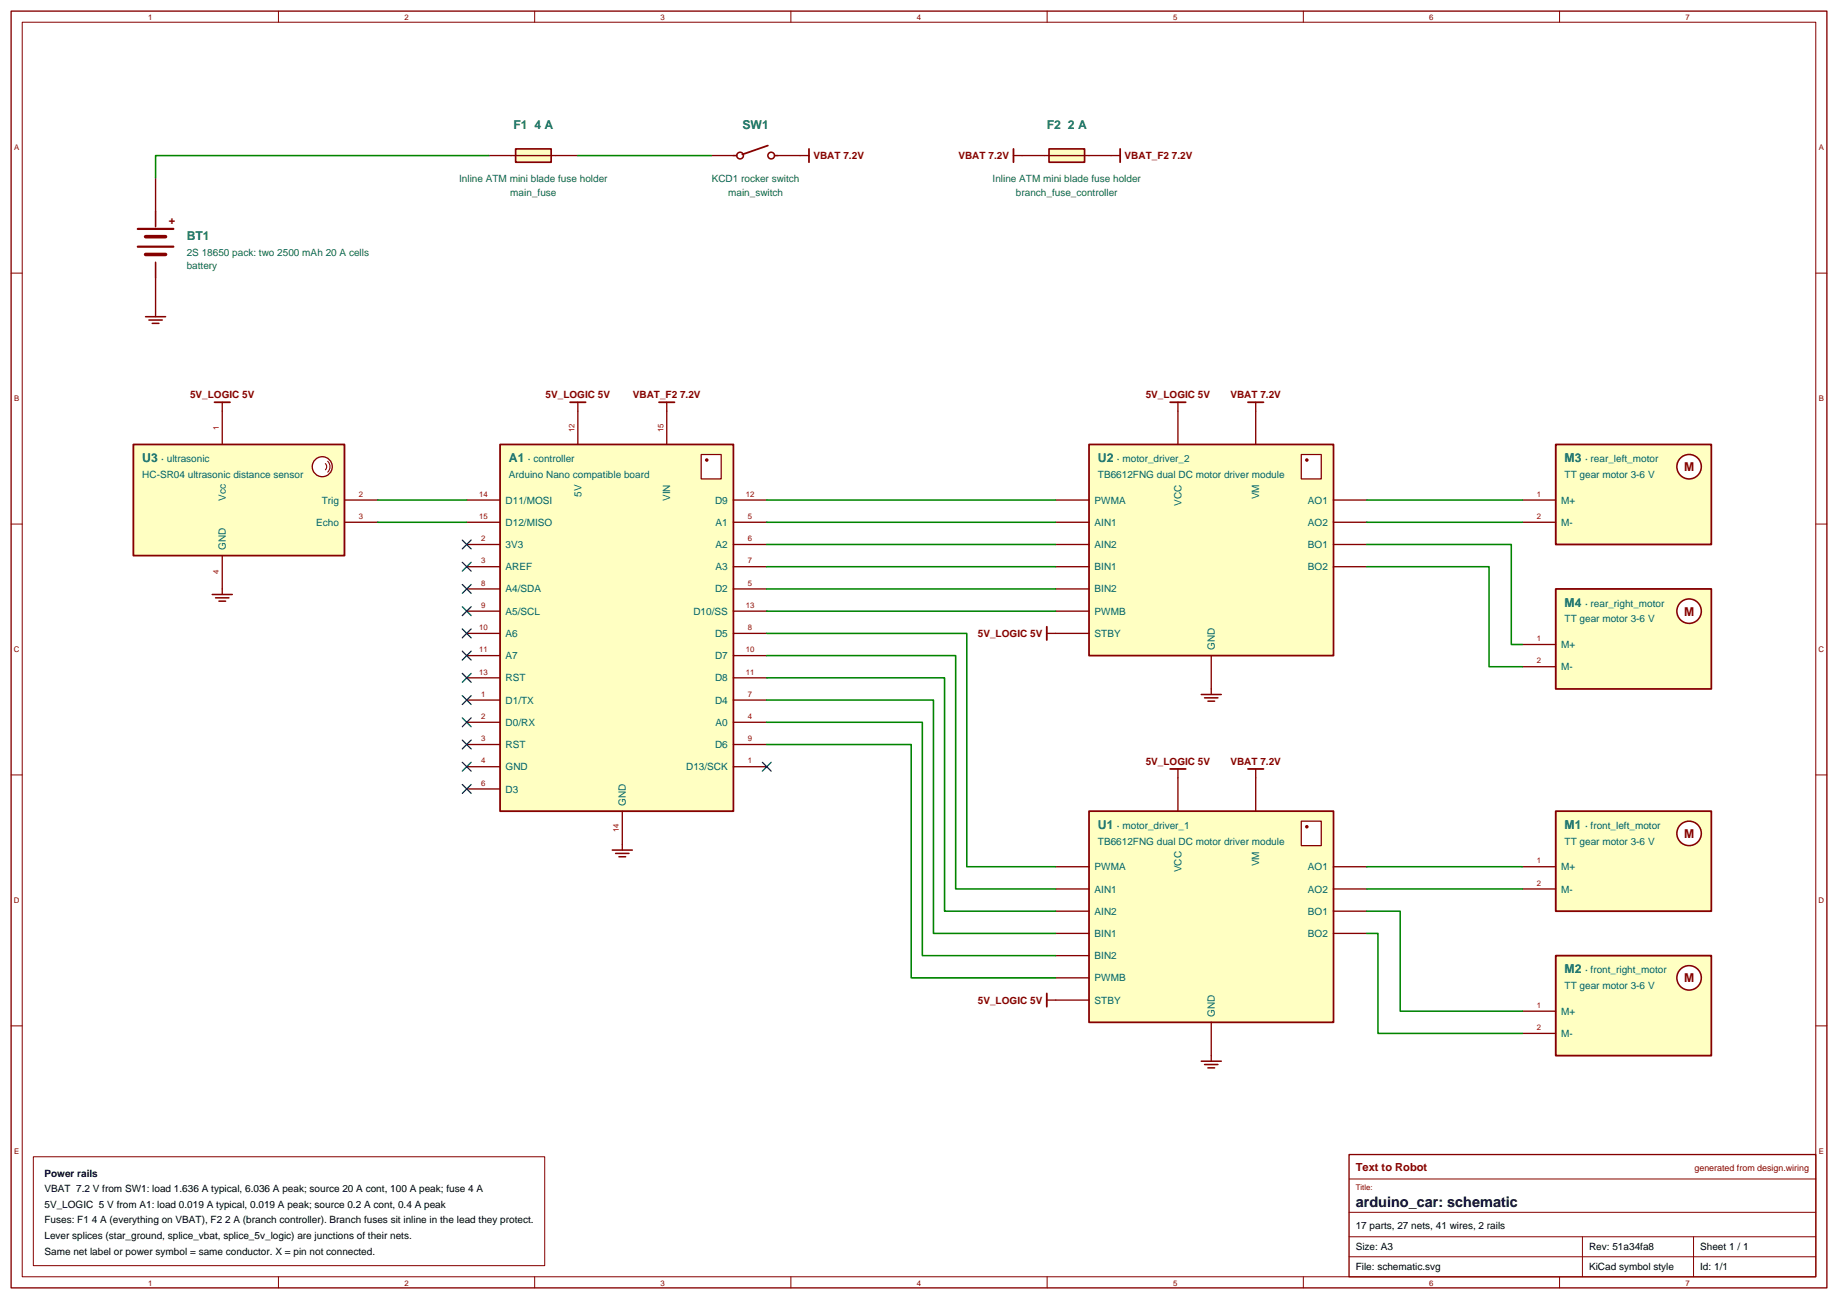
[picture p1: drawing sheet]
<svg xmlns="http://www.w3.org/2000/svg" width="583mm" height="412mm" viewBox="0 0 583 412" stroke-linecap="round" stroke-linejoin="round" font-family="sans-serif">
<path d="M3.5 3.5h576.5v405.4h-576.5z" fill="none" stroke="#850000" stroke-width=".42"/>
<g fill="none" stroke="#850000" stroke-width=".32">
<path d="M7.1 7.1h569.3v398.2h-569.3zM88.4 3.5v3.6M169.7 3.5v3.6M251.1 3.5v3.6M332.4 3.5v3.6M413.8 3.5v3.6M495.1 3.5v3.6M3.5 86.7h3.6M576.4 86.7h3.6M3.5 166.4h3.6M576.4 166.4h3.6M3.5 246h3.6"/>
<path d="M576.4 246h3.6M3.5 325.7h3.6M576.4 325.7h3.6M88.4 405.3v3.6M169.7 405.3v3.6M251.1 405.3v3.6M332.4 405.3v3.6M413.8 405.3v3.6M495.1 405.3v3.6"/>
</g>
<path d="M493.9 257.5h49.4v31.8h-49.4z" fill="#ffffc2" stroke="#850000" stroke-width=".56"/>
<circle cx="536.2" cy="264.6" r="3.9" fill="#fff" stroke="#850000" stroke-width=".49"/>
<path d="M483.3 275.2h10.6M483.3 282.2h10.6" fill="none" stroke="#850000" stroke-width=".42"/>
<path d="M493.9 303.4h49.4v31.7h-49.4z" fill="#ffffc2" stroke="#850000" stroke-width=".56"/>
<circle cx="536.2" cy="310.4" r="3.9" fill="#fff" stroke="#850000" stroke-width=".49"/>
<path d="M483.3 321h10.6M483.3 328.1h10.6" fill="none" stroke="#850000" stroke-width=".42"/>
<path d="M493.9 141.1h49.4v31.8h-49.4z" fill="#ffffc2" stroke="#850000" stroke-width=".56"/>
<circle cx="536.2" cy="148.2" r="3.9" fill="#fff" stroke="#850000" stroke-width=".49"/>
<path d="M483.3 158.7h10.6M483.3 165.8h10.6" fill="none" stroke="#850000" stroke-width=".42"/>
<path d="M493.9 187h49.4v31.7h-49.4z" fill="#ffffc2" stroke="#850000" stroke-width=".56"/>
<circle cx="536.2" cy="194" r="3.9" fill="#fff" stroke="#850000" stroke-width=".49"/>
<path d="M49.4 56.4v10.6M49.4 88.2v10.6M483.3 204.6h10.6M483.3 211.7h10.6" fill="none" stroke="#850000" stroke-width=".42"/>
<path d="M49.4 67v5M49.4 83.3v4.9" fill="none" stroke="#850000" stroke-width=".49"/>
<path d="M43.7 72.7h11.3M43.7 78.3h11.3" fill="none" stroke="#850000" stroke-width=".71"/>
<path d="M46.2 75.1h6.4M46.2 80.8h6.4" fill="none" stroke="#850000" stroke-width="1.1"/>
<g fill="#fff" stroke="#850000" stroke-width=".49">
<circle cx="234.9" cy="49.4" r="1.06"/>
<circle cx="244.8" cy="49.4" r="1.06"/>
</g>
<path d="M243.8 46.2l-8.1 2.8" fill="none" stroke="#850000" stroke-width=".56"/>
<path d="M232.8 49.4h1.1M245.9 49.4h1" fill="none" stroke="#850000" stroke-width=".49"/>
<path d="M225.8 49.4h7M246.9 49.4h7.1" fill="none" stroke="#850000" stroke-width=".42"/>
<path d="M158.7 141.1h74.1v116.4h-74.1z" fill="#ffffc2" stroke="#850000" stroke-width=".56"/>
<path d="M222.6 144.3h6.4v7.7h-6.4z" fill="#fff" stroke="#850000" stroke-width=".39"/>
<circle cx="224.4" cy="146" r=".56" fill="#850000"/>
<g fill="none" stroke="#850000" stroke-width=".42">
<path d="M183.4 130.5v10.6M211.7 130.5v10.6M148.2 158.7h10.5M232.8 158.7h10.6M148.2 172.9h10.5M148.2 179.9h10.5M148.2 165.8h10.5M232.8 172.9h10.6M232.8 179.9h10.6M232.8 165.8h10.6M148.2 187h10.5M148.2 194h10.5"/>
<path d="M232.8 187h10.6M232.8 194h10.6M148.2 201.1h10.5M148.2 208.1h10.5M148.2 215.2h10.5M232.8 201.1h10.6M232.8 208.1h10.6M232.8 215.2h10.6M148.2 229.3h10.5M148.2 222.2h10.5M148.2 236.4h10.5M232.8 229.3h10.6"/>
<path d="M232.8 222.2h10.6M232.8 236.4h10.6M148.2 243.4h10.5M148.2 250.5h10.5M197.6 257.5v10.6M232.8 243.4h10.6"/>
</g>
<path d="M345.7 257.5h77.6v67.1h-77.6z" fill="#ffffc2" stroke="#850000" stroke-width=".56"/>
<path d="M413.1 260.7h6.4v7.8h-6.4z" fill="#fff" stroke="#850000" stroke-width=".39"/>
<circle cx="414.9" cy="262.5" r=".56" fill="#850000"/>
<g fill="none" stroke="#850000" stroke-width=".42">
<path d="M373.9 246.9v10.6M398.6 246.9v10.6M335.1 275.2h10.6M423.3 275.2h10.6M335.1 282.2h10.6M335.1 289.3h10.6M335.1 296.3h10.6M423.3 282.2h10.6M423.3 289.3h10.6M423.3 296.3h10.6M335.1 303.4h10.6M335.1 310.4h10.6"/>
<path d="M335.1 317.5h10.6M384.5 324.6v10.5"/>
</g>
<path d="M345.7 141.1h77.6v67h-77.6z" fill="#ffffc2" stroke="#850000" stroke-width=".56"/>
<path d="M413.1 144.3h6.4v7.7h-6.4z" fill="#fff" stroke="#850000" stroke-width=".39"/>
<circle cx="414.9" cy="146.1" r=".56" fill="#850000"/>
<g fill="none" stroke="#850000" stroke-width=".42">
<path d="M373.9 130.5v10.6M398.6 130.5v10.6M335.1 158.7h10.6M423.3 158.7h10.6M335.1 165.8h10.6M335.1 172.9h10.6M335.1 179.9h10.6M423.3 165.8h10.6M423.3 172.9h10.6M423.3 179.9h10.6M335.1 187h10.6M335.1 194h10.6"/>
<path d="M335.1 201.1h10.6M384.5 208.1v10.6"/>
</g>
<path d="M42.3 141.1h67.1v35.3h-67.1z" fill="#ffffc2" stroke="#850000" stroke-width=".56"/>
<circle cx="102.3" cy="148.2" r="3.2" fill="#fff" stroke="#850000" stroke-width=".42"/>
<path d="M103.3 147.2a1.37 1.37 0 0 1 0 2M104 146.4a2.39 2.39 0 0 1 0 3.5" fill="none" stroke="#850000" stroke-width=".35"/>
<path d="M70.6 130.5v10.6M109.4 158.7h10.5M70.6 176.4v10.6M109.4 165.8h10.5" fill="none" stroke="#850000" stroke-width=".42"/>
<path d="M163.7 47.3h11.3v4.2h-11.3z" fill="#ffffc2" stroke="#850000" stroke-width=".53"/>
<path d="M155.2 49.4h28.2" fill="none" stroke="#850000" stroke-width=".42"/>
<path d="M333 47.3h11.3v4.2h-11.3z" fill="#ffffc2" stroke="#850000" stroke-width=".53"/>
<g fill="none" stroke="#850000" stroke-width=".42">
<path d="M254 49.4h2.8M321.7 49.4h33.9M49.4 98.8v1.7M70.6 127.7v2.8M183.4 127.7v2.8M211.7 127.7v2.8M373.9 127.7v2.8M398.6 127.7v2.8M70.6 187v1.7M332.3 201.1h2.8M384.5 218.7v1.8M373.9 244.1v2.8"/>
<path d="M398.6 244.1v2.8M197.6 268.1v1.8M332.3 317.5h2.8M384.5 335.1v1.8"/>
</g>
<g fill="none" stroke="#850000" stroke-width=".49">
<path d="M46.2 100.5h6.4M47.3 101.6h4.2M48.3 102.7h2.1M67.4 188.7h6.3M68.4 189.8h4.3M69.5 190.9h2.1M381.4 220.5h6.3M382.4 221.5h4.2M383.5 222.6h2.1M194.4 269.9h6.3M195.4 270.9h4.3M196.5 272h2.1"/>
<path d="M381.4 336.9h6.3M382.4 338h4.2M383.5 339h2.1"/>
</g>
<path d="M256.8 47.3v4.2M321.7 47.3v4.2M355.6 47.3v4.2M68.1 127.7h4.9M181 127.7h4.9M209.2 127.7h4.9M371.5 127.7h4.9M396.2 127.7h4.9M332.3 199v4.2M371.5 244.1h4.9M396.2 244.1h4.9M332.3 315.4v4.2" fill="none" stroke="#850000" stroke-width=".56"/>
<g fill="none" stroke="#0000c7" stroke-width=".42">
<path d="M146.8 171.4l2.8 2.9M146.8 178.5l2.8 2.8M149.6 171.4l-2.8 2.9M149.6 178.5l-2.8 2.8M146.8 185.6l2.8 2.8M146.8 192.6l2.8 2.8M146.8 199.7l2.8 2.8M149.6 185.6l-2.8 2.8M149.6 192.6l-2.8 2.8M149.6 199.7l-2.8 2.8M146.8 206.7l2.8 2.8M146.8 213.8l2.8 2.8"/>
<path d="M149.6 206.7l-2.8 2.8M149.6 213.8l-2.8 2.8M146.8 220.8l2.8 2.9M146.8 227.9l2.8 2.8M146.8 234.9l2.8 2.9M149.6 220.8l-2.8 2.9M149.6 227.9l-2.8 2.8M149.6 234.9l-2.8 2.9M146.8 242l2.8 2.8M146.8 249.1l2.8 2.8M149.6 242l-2.8 2.8M149.6 249.1l-2.8 2.8"/>
<path d="M242 242l2.8 2.8M244.8 242l-2.8 2.8"/>
</g>
<g fill="none" stroke="#008500" stroke-width=".49">
<path d="M155.2 49.4h-105.8v7M183.4 49.4h42.4M119.9 158.7h28.3M243.4 158.7h91.7M433.9 158.7h49.4M119.9 165.8h28.3M243.4 165.8h91.7M243.4 172.9h91.7M243.4 179.9h91.7M433.9 172.9h45.9v31.7h3.5M433.9 179.9h38.8v31.8h10.6M433.9 165.8h49.4"/>
<path d="M243.4 187h91.7M243.4 194h91.7M243.4 201.1h63.5v74.1h28.2M243.4 208.1h60v74.1h31.7M243.4 215.2h56.5v74.1h35.2M243.4 222.2h52.9v74.1h38.8M243.4 229.3h49.4v74.1h42.3M243.4 236.4h45.9v74h45.8M433.9 275.2h49.4M433.9 289.3h10.6v31.7h38.8M433.9 296.3h3.5v31.8h45.9M433.9 282.2h49.4"/>
</g>
<path d="M10.6 367.2h162.3v34.6h-162.3z" fill="#fff" stroke="#850000" stroke-width=".32"/>
<path d="M428.3 366.5h148.1v38.8h-148.1z" fill="#fff" stroke="#850000" stroke-width=".42"/>
<path d="M428.3 374.3h148.1M428.3 384.9h148.1M428.3 392.6h148.1M428.3 399h148.1M502.4 392.6v12.7M537.6 392.6v12.7" fill="none" stroke="#850000" stroke-width=".32"/>
<text font-size="4.6" x="430.4" y="383.1">arduino_car: schematic</text>
<g font-size="3.9" fill="#006363">
<text x="163" y="40.9">F1 4 A</text>
<text x="235.7" y="40.9">SW1</text>
<text x="332.3" y="40.9">F2 2 A</text>
<text x="59.3" y="76.2">BT1</text>
<text x="45.2" y="146.8">U3</text>
<text x="161.6" y="146.8">A1</text>
<text x="348.5" y="146.8">U2</text>
<text x="496.7" y="146.8">M3</text>
<text x="496.7" y="192.6">M4</text>
<text x="348.5" y="263.2">U1</text>
<text x="496.7" y="263.2">M1</text>
<text x="496.7" y="309">M2</text>
</g>
<g font-size="3.9" fill="#850000">
<text x="534.6" y="149.6">M</text>
<text x="534.6" y="195.4">M</text>
<text x="534.6" y="266">M</text>
<text x="534.6" y="311.9">M</text>
</g>
<g font-size="3.5" fill="#850000">
<text x="53.6" y="71.3">+</text>
<text x="430.4" y="371.8">Text to Robot</text>
</g>
<g font-size="3.2" fill="#850000">
<text x="258.2" y="50.5">VBAT 7.2V</text>
<text x="304.3" y="50.5">VBAT 7.2V</text>
<text x="357" y="50.5">VBAT_F2 7.2V</text>
<text x="60.3" y="126.3">5V_LOGIC 5V</text>
<text x="173.2" y="126.3">5V_LOGIC 5V</text>
<text x="200.9" y="126.3">VBAT_F2 7.2V</text>
<text x="363.7" y="126.3">5V_LOGIC 5V</text>
<text x="390.6" y="126.3">VBAT 7.2V</text>
<text x="310.4" y="202.2">5V_LOGIC 5V</text>
<text x="363.7" y="242.7">5V_LOGIC 5V</text>
<text x="390.6" y="242.7">VBAT 7.2V</text>
<text x="310.4" y="318.6">5V_LOGIC 5V</text>
</g>
<g font-size="3.2" fill="#006363">
<text x="145.8" y="57.9">Inline ATM mini blade fuse holder</text>
<text x="226" y="57.9">KCD1 rocker switch</text>
<text x="315.1" y="57.9">Inline ATM mini blade fuse holder</text>
<text x="162" y="62.1">main_fuse</text>
<text x="231.2" y="62.1">main_switch</text>
<text x="322.5" y="62.1">branch_fuse_controller</text>
<text x="59.3" y="81.1">2S 18650 pack: two 2500 mAh 20 A cells</text>
<text x="59.3" y="85.4">battery</text>
<text x="51.2" y="146.8">· ultrasonic</text>
<text x="167.6" y="146.8">· controller</text>
<text x="354.6" y="146.8">· motor_driver_2</text>
<text x="503.2" y="146.8">· rear_left_motor</text>
<text x="45.2" y="151.7">HC-SR04 ultrasonic distance sensor</text>
<text x="161.6" y="151.7">Arduino Nano compatible board</text>
<text x="348.5" y="151.7">TB6612FNG dual DC motor driver module</text>
<text x="496.7" y="151.7">TT gear motor 3-6 V</text>
<text x="71.7" y="159.1" transform="rotate(-90 71.7 159.1)">Vcc</text>
<text x="102.1" y="159.9">Trig</text>
<text x="160.5" y="159.9">D11/MOSI</text>
<text x="184.6" y="157.7" transform="rotate(-90 184.6 157.7)">5V</text>
<text x="212.8" y="159.1" transform="rotate(-90 212.8 159.1)">VIN</text>
<text x="227" y="159.9">D9</text>
<text x="347.5" y="159.9">PWMA</text>
<text x="375.1" y="160.5" transform="rotate(-90 375.1 160.5)">VCC</text>
<text x="399.8" y="158.6" transform="rotate(-90 399.8 158.6)">VM</text>
<text x="415.2" y="159.9">AO1</text>
<text x="495.7" y="159.9">M+</text>
<text x="100.4" y="166.9">Echo</text>
<text x="160.5" y="166.9">D12/MISO</text>
<text x="227.2" y="166.9">A1</text>
<text x="347.5" y="166.9">AIN1</text>
<text x="415.2" y="166.9">AO2</text>
<text x="495.7" y="166.9">M-</text>
<text x="160.5" y="174">3V3</text>
<text x="227.2" y="174">A2</text>
<text x="347.5" y="174">AIN2</text>
<text x="415.2" y="174">BO1</text>
<text x="71.7" y="174.6" transform="rotate(-90 71.7 174.6)">GND</text>
<text x="160.5" y="181">AREF</text>
<text x="227.2" y="181">A3</text>
<text x="347.5" y="181">BIN1</text>
<text x="415.2" y="181">BO2</text>
<text x="160.5" y="188.1">A4/SDA</text>
<text x="227" y="188.1">D2</text>
<text x="347.5" y="188.1">BIN2</text>
<text x="160.5" y="195.2">A5/SCL</text>
<text x="220.1" y="195.2">D10/SS</text>
<text x="347.5" y="195.2">PWMB</text>
<text x="496.7" y="197.6">TT gear motor 3-6 V</text>
<text x="503.2" y="192.6">· rear_right_motor</text>
<text x="160.5" y="202.2">A6</text>
<text x="227" y="202.2">D5</text>
<text x="347.5" y="202.2">STBY</text>
<text x="160.5" y="209.3">A7</text>
<text x="227" y="209.3">D7</text>
<text x="385.7" y="206.4" transform="rotate(-90 385.7 206.4)">GND</text>
<text x="495.7" y="205.7">M+</text>
<text x="495.7" y="212.8">M-</text>
<text x="160.5" y="216.3">RST</text>
<text x="227" y="216.3">D8</text>
<text x="160.5" y="223.4">D1/TX</text>
<text x="227" y="223.4">D4</text>
<text x="160.5" y="230.4">D0/RX</text>
<text x="227.2" y="230.4">A0</text>
<text x="160.5" y="237.5">RST</text>
<text x="227" y="237.5">D6</text>
<text x="160.5" y="244.5">GND</text>
<text x="217.8" y="244.5">D13/SCK</text>
<text x="160.5" y="251.6">D3</text>
<text x="198.7" y="255.8" transform="rotate(-90 198.7 255.8)">GND</text>
<text x="354.6" y="263.2">· motor_driver_1</text>
<text x="503.2" y="263.2">· front_left_motor</text>
<text x="348.5" y="268.1">TB6612FNG dual DC motor driver module</text>
<text x="496.7" y="268.1">TT gear motor 3-6 V</text>
<text x="399.8" y="275" transform="rotate(-90 399.8 275)">VM</text>
<text x="347.5" y="276.3">PWMA</text>
<text x="375.1" y="276.9" transform="rotate(-90 375.1 276.9)">VCC</text>
<text x="415.2" y="276.3">AO1</text>
<text x="495.7" y="276.3">M+</text>
<text x="347.5" y="283.4">AIN1</text>
<text x="415.2" y="283.4">AO2</text>
<text x="495.7" y="283.4">M-</text>
<text x="347.5" y="290.4">AIN2</text>
<text x="415.2" y="290.4">BO1</text>
<text x="347.5" y="297.5">BIN1</text>
<text x="415.2" y="297.5">BO2</text>
<text x="347.5" y="304.5">BIN2</text>
<text x="347.5" y="311.6">PWMB</text>
<text x="503.2" y="309">· front_right_motor</text>
<text x="496.7" y="314">TT gear motor 3-6 V</text>
<text x="347.5" y="318.6">STBY</text>
<text x="385.7" y="322.8" transform="rotate(-90 385.7 322.8)">GND</text>
<text x="495.7" y="322.2">M+</text>
<text x="495.7" y="329.2">M-</text>
</g>
<g font-size="3.2">
<text x="14.1" y="373.6">Power rails</text>
<text x="14.1" y="378.5">VBAT 7.2 V from SW1: load 1.636 A typical, 6.036 A peak; source 20 A cont, 100 A peak; fuse 4 A</text>
<text x="14.1" y="383.5">5V_LOGIC 5 V from A1: load 0.019 A typical, 0.019 A peak; source 0.2 A cont, 0.4 A peak</text>
<text x="14.1" y="388.4">Fuses: F1 4 A (everything on VBAT), F2 2 A (branch controller). Branch fuses sit inline in the lead they protect.</text>
<text x="14.1" y="393.3">Lever splices (star_ground, splice_vbat, splice_5v_logic) are junctions of their nets.</text>
<text x="430.4" y="390.2">17 parts, 27 nets, 41 wires, 2 rails</text>
<text x="14.1" y="398.3">Same net label or power symbol = same conductor. X = pin not connected.</text>
<text x="430.4" y="396.9">Size: A3</text>
<text x="504.5" y="396.9">Rev: 51a34fa8</text>
<text x="539.8" y="396.9">Sheet 1 / 1</text>
<text x="430.4" y="403.2">File: schematic.svg</text>
<text x="504.5" y="403.2">KiCad symbol style</text>
<text x="539.8" y="403.2">Id: 1/1</text>
</g>
<text font-size="2.8" fill="#850000" x="537.9" y="371.8">generated from design.wiring</text>
<g font-size="2.5" fill="#850000">
<text x="47" y="6.4">1</text>
<text x="128.4" y="6.4">2</text>
<text x="209.7" y="6.4">3</text>
<text x="291.1" y="6.4">4</text>
<text x="372.4" y="6.4">5</text>
<text x="453.7" y="6.4">6</text>
<text x="535.1" y="6.4">7</text>
<text x="4.5" y="47.8">A</text>
<text x="577.4" y="47.8">A</text>
<text x="4.5" y="127.4">B</text>
<text x="577.4" y="127.4">B</text>
<text x="4.4" y="207.1">C</text>
<text x="577.3" y="207.1">C</text>
<text x="4.4" y="286.7">D</text>
<text x="577.3" y="286.7">D</text>
<text x="4.5" y="366.4">E</text>
<text x="577.4" y="366.4">E</text>
<text x="430.4" y="377.8">Title:</text>
<text x="47" y="408.2">1</text>
<text x="128.4" y="408.2">2</text>
<text x="209.7" y="408.2">3</text>
<text x="291.1" y="408.2">4</text>
<text x="372.4" y="408.2">5</text>
<text x="453.7" y="408.2">6</text>
<text x="535.1" y="408.2">7</text>
</g>
<g font-size="2.5" fill="#a80000">
<text x="69.5" y="136.5" transform="rotate(-90 69.5 136.5)">1</text>
<text x="182.4" y="137.2" transform="rotate(-90 182.4 137.2)">12</text>
<text x="210.6" y="137.2" transform="rotate(-90 210.6 137.2)">15</text>
<text x="114" y="157.7">2</text>
<text x="152.1" y="157.7">14</text>
<text x="236.8" y="157.7">12</text>
<text x="487.9" y="157.7">1</text>
<text x="114" y="164.7">3</text>
<text x="152.1" y="164.7">15</text>
<text x="237.4" y="164.7">5</text>
<text x="487.9" y="164.7">2</text>
<text x="152.8" y="171.8">2</text>
<text x="237.4" y="171.8">6</text>
<text x="152.8" y="178.9">3</text>
<text x="237.4" y="178.9">7</text>
<text x="69.5" y="182.4" transform="rotate(-90 69.5 182.4)">4</text>
<text x="152.8" y="185.9">8</text>
<text x="237.4" y="185.9">5</text>
<text x="152.8" y="193">9</text>
<text x="236.8" y="193">13</text>
<text x="152.1" y="200">10</text>
<text x="237.4" y="200">8</text>
<text x="487.9" y="203.6">1</text>
<text x="152.1" y="207.1">11</text>
<text x="236.8" y="207.1">10</text>
<text x="152.1" y="214.1">13</text>
<text x="236.8" y="214.1">11</text>
<text x="487.9" y="210.6">2</text>
<text x="152.8" y="221.2">1</text>
<text x="237.4" y="221.2">7</text>
<text x="152.8" y="228.2">2</text>
<text x="237.4" y="228.2">4</text>
<text x="152.8" y="235.3">3</text>
<text x="237.4" y="235.3">9</text>
<text x="152.8" y="242.4">4</text>
<text x="237.4" y="242.4">1</text>
<text x="152.8" y="249.4">6</text>
<text x="196.5" y="264.2" transform="rotate(-90 196.5 264.2)">14</text>
<text x="487.9" y="274.1">1</text>
<text x="487.9" y="281.2">2</text>
<text x="487.9" y="320">1</text>
<text x="487.9" y="327">2</text>
</g>
</svg>
